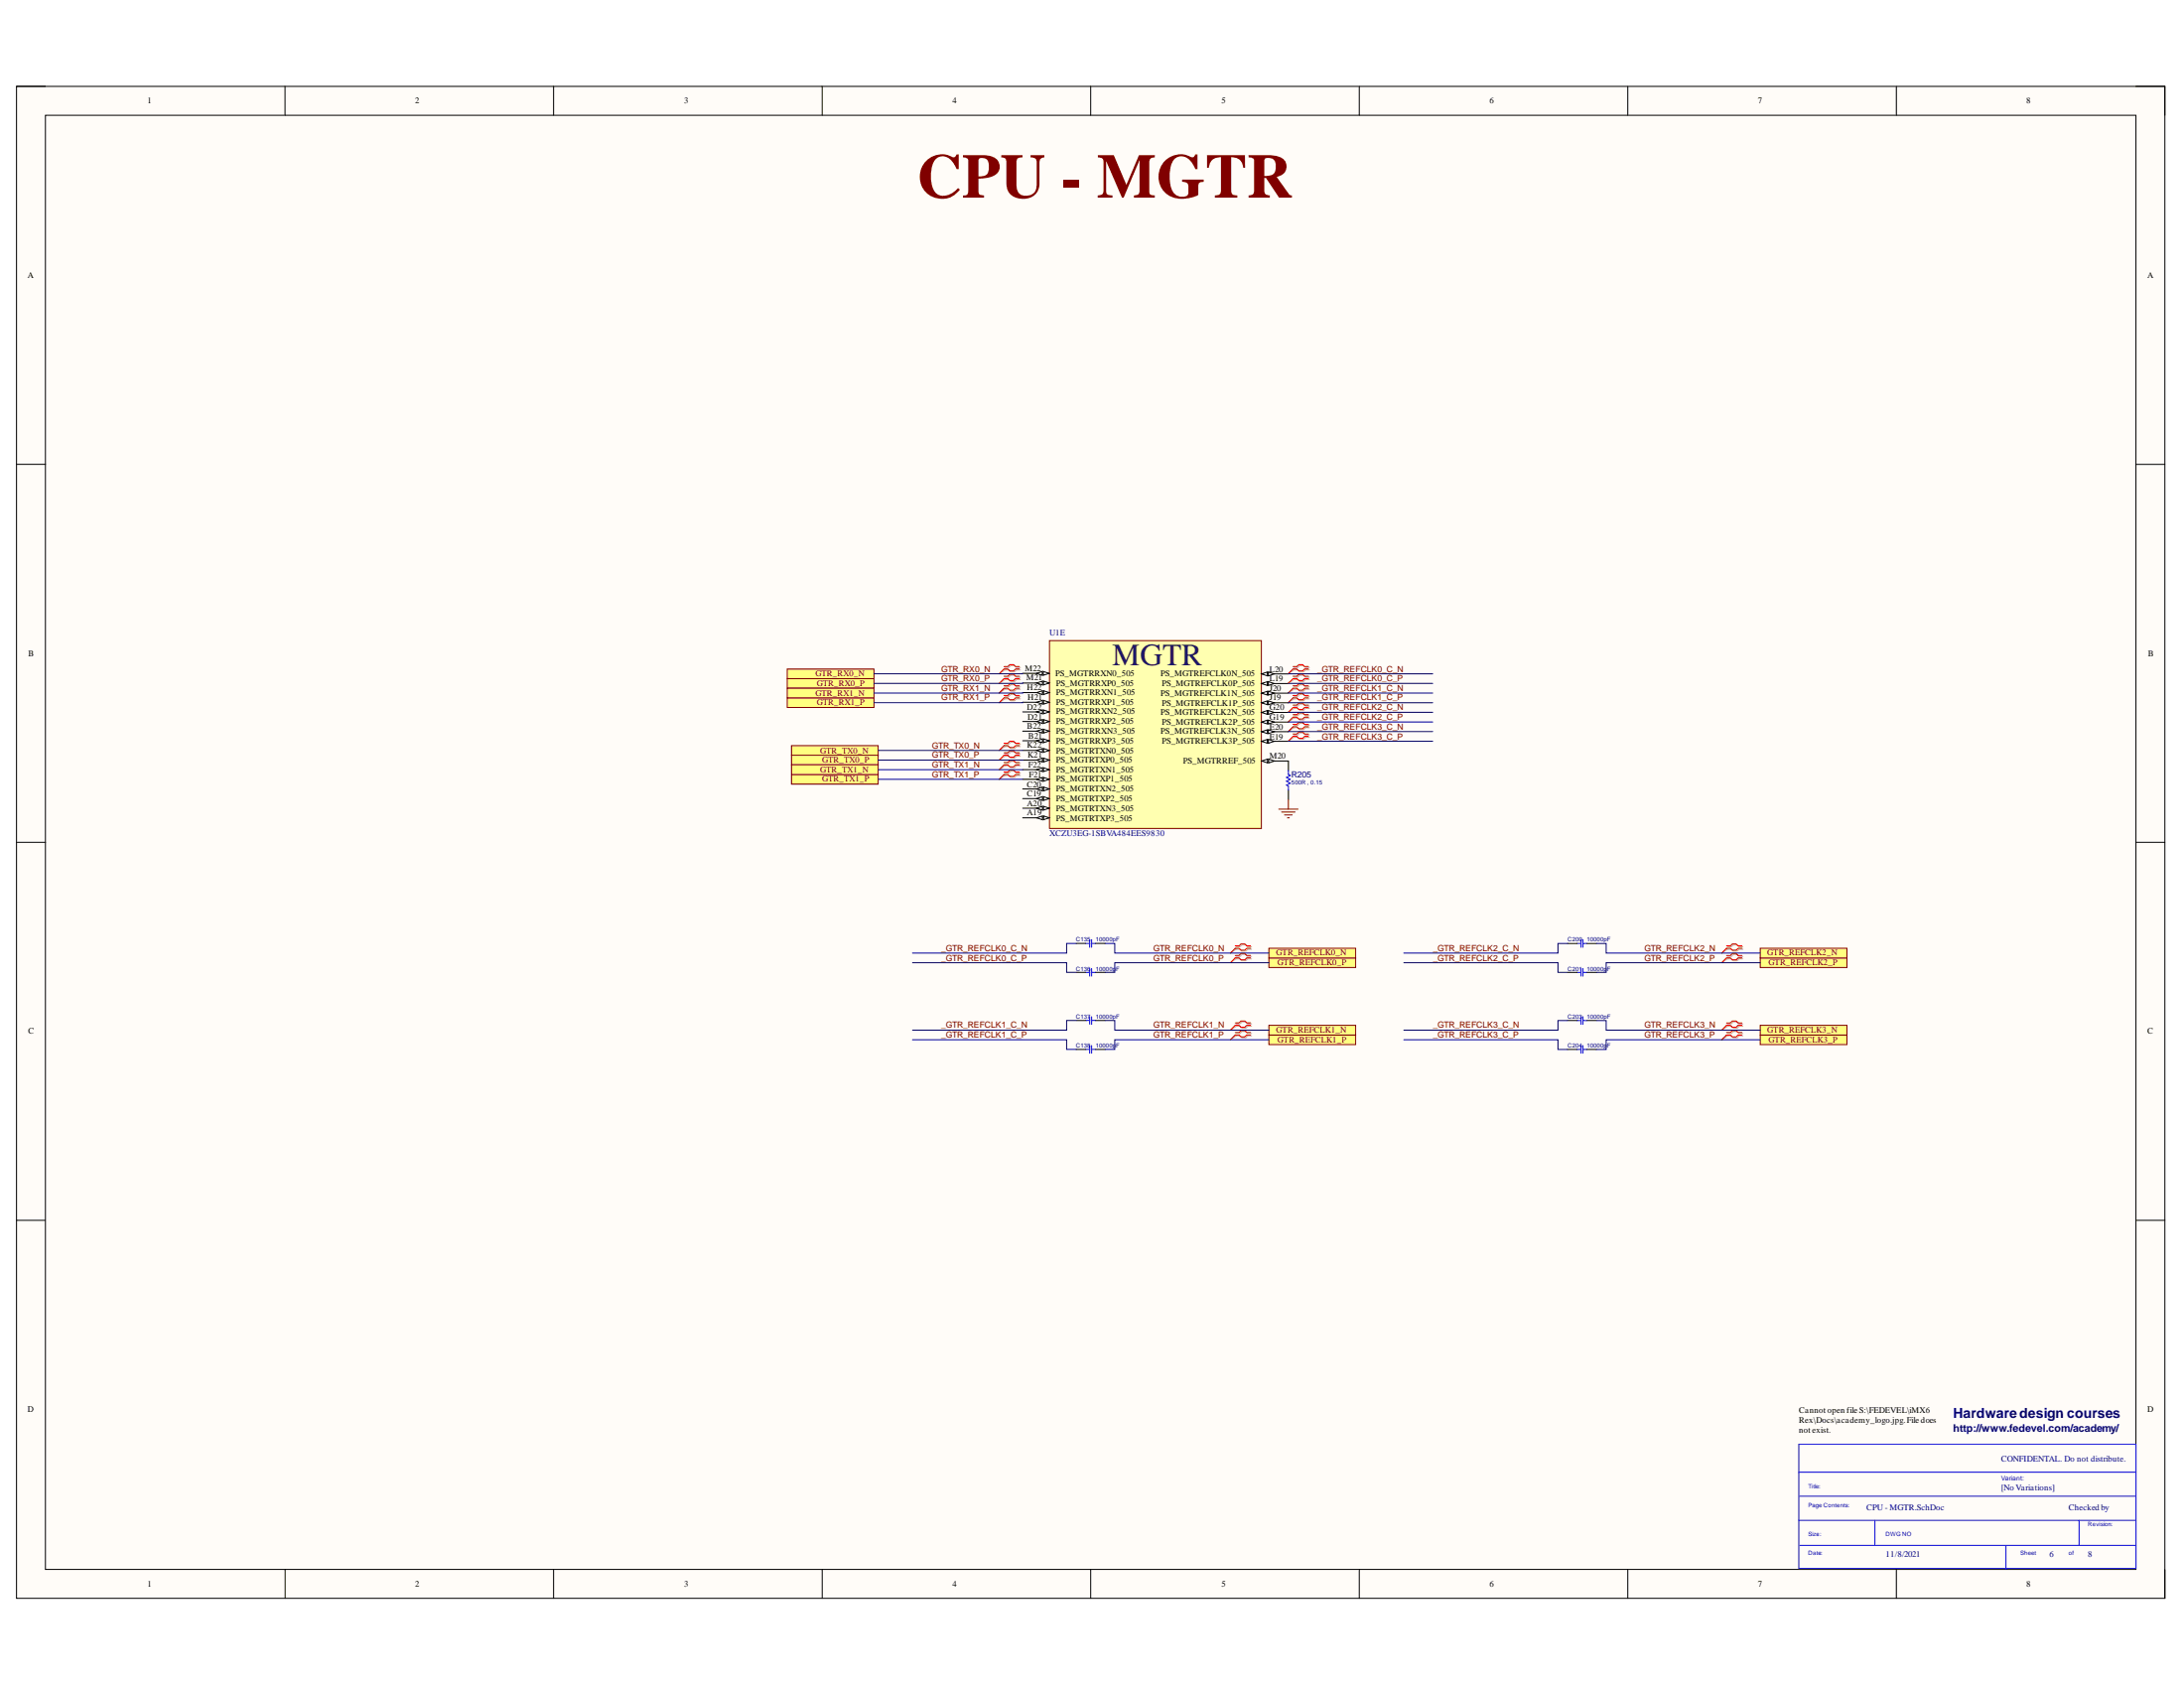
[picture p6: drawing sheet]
<svg xmlns="http://www.w3.org/2000/svg" width="279mm" height="216mm" viewBox="0 0 279 216" stroke-linecap="round" stroke-linejoin="round" font-family="sans-serif">
<path d="M2.1 11h274.9v193.4h-274.9z" fill-rule="evenodd" fill="#fffcf8"/>
<path d="M2.1 11h274.9v193.4h-274.9z" fill="none" stroke="#000" stroke-width=".13"/>
<path d="M5.8 14.7h267.5v186h-267.5z" fill-rule="evenodd" fill="#fffcf8"/>
<g fill="none" stroke="#000" stroke-width=".13">
<path d="M2.1 11h3.7M5.8 14.7h267.5v186h-267.5zM36.5 11v3.7M70.8 11v3.7M105.2 11v3.7M139.5 11v3.7M173.9 11v3.7M208.2 11v3.7M242.6 11v3.7M273.3 11h3.7v3.7M2.1 59.4h3.7M273.3 59.4h3.7"/>
<path d="M2.1 107.7h3.7M273.3 107.7h3.7M2.1 156.1h3.7M273.3 156.1h3.7M36.5 200.7v3.7M70.8 200.7v3.7M105.2 200.7v3.7M139.5 200.7v3.7M173.9 200.7v3.7M208.2 200.7v3.7M242.6 200.7v3.7M277 200.7v3.7"/>
</g>
<path d="M230.1 184.7h43.2v15.9h-43.2zM230.1 188.3h43.2M230.1 194.5h43.2M230.2 197.7h43.1M230.2 191.4h43.1M239.9 194.5v3.2M256.6 197.7v3M266 194.5v3.2" fill="none" stroke="#00f" stroke-width=".13"/>
<path d="M134.3 81.9h27.1v24.1h-27.1z" fill-rule="evenodd" fill="#ffffb0"/>
<path d="M134.3 81.9h27.1v24.1h-27.1z" fill="none" stroke="#800000" stroke-width=".13"/>
<path d="M130.8 86.1h3.4" fill="none" stroke="#000" stroke-width=".13"/>
<path d="M133.5 85.9l.7 .2-.7 .3z" fill="#f8fcff"/>
<path d="M133.5 85.9l.7 .2-.7 .3z" fill="none" stroke="#000" stroke-width=".13"/>
<path d="M132.6 86.1l.7-.2v.5z" fill="#f8fcff"/>
<path d="M130.8 87.4h3.4M132.6 86.1l.7-.2v.5z" fill="none" stroke="#000" stroke-width=".13"/>
<path d="M133.5 87.1l.7 .3-.7 .2z" fill="#f8fcff"/>
<path d="M133.5 87.1l.7 .3-.7 .2z" fill="none" stroke="#000" stroke-width=".13"/>
<path d="M132.6 87.4l.8-.3v.5z" fill="#f8fcff"/>
<path d="M130.8 88.6h3.4M132.6 87.4l.8-.3v.5z" fill="none" stroke="#000" stroke-width=".13"/>
<path d="M133.5 88.3l.7 .3-.7 .2z" fill="#f8fcff"/>
<path d="M133.5 88.3l.7 .3-.7 .2z" fill="none" stroke="#000" stroke-width=".13"/>
<path d="M132.6 88.6l.8-.3v.5z" fill="#f8fcff"/>
<path d="M130.8 89.8h3.4M132.6 88.6l.8-.3v.5z" fill="none" stroke="#000" stroke-width=".13"/>
<path d="M133.5 89.6l.7 .2-.7 .3z" fill="#f8fcff"/>
<path d="M133.5 89.6l.7 .2-.7 .3z" fill="none" stroke="#000" stroke-width=".13"/>
<path d="M132.6 89.8l.8-.2v.5z" fill="#f8fcff"/>
<path d="M130.8 91.1h3.4M132.6 89.8l.8-.2v.5z" fill="none" stroke="#000" stroke-width=".13"/>
<path d="M133.5 90.8l.7 .3-.7 .2z" fill="#f8fcff"/>
<path d="M133.5 90.8l.7 .3-.7 .2z" fill="none" stroke="#000" stroke-width=".13"/>
<path d="M132.6 91.1l.8-.3v.5z" fill="#f8fcff"/>
<path d="M130.8 92.3h3.4M132.6 91.1l.8-.3v.5z" fill="none" stroke="#000" stroke-width=".13"/>
<path d="M133.5 92l.7 .3-.7 .2z" fill="#f8fcff"/>
<path d="M133.5 92l.7 .3-.7 .2z" fill="none" stroke="#000" stroke-width=".13"/>
<path d="M132.6 92.3l.8-.3v.5z" fill="#f8fcff"/>
<path d="M130.8 93.5h3.4M132.6 92.3l.8-.3v.5z" fill="none" stroke="#000" stroke-width=".13"/>
<path d="M133.5 93.3l.7 .2-.7 .3z" fill="#f8fcff"/>
<path d="M133.5 93.3l.7 .2-.7 .3z" fill="none" stroke="#000" stroke-width=".13"/>
<path d="M132.6 93.5l.8-.2v.5z" fill="#f8fcff"/>
<path d="M130.8 94.7h3.4M132.6 93.5l.8-.2v.5z" fill="none" stroke="#000" stroke-width=".13"/>
<path d="M133.5 94.5l.7 .2-.7 .3z" fill="#f8fcff"/>
<path d="M133.5 94.5l.7 .2-.7 .3z" fill="none" stroke="#000" stroke-width=".13"/>
<path d="M132.6 94.7l.8-.2v.5z" fill="#f8fcff"/>
<path d="M130.8 96h3.4M132.6 94.7l.8-.2v.5z" fill="none" stroke="#000" stroke-width=".13"/>
<path d="M133.5 95.7l.7 .3-.7 .2z" fill="#f8fcff"/>
<path d="M133.5 95.7l.7 .3-.7 .2z" fill="none" stroke="#000" stroke-width=".13"/>
<path d="M132.6 96l.8-.3v.5z" fill="#f8fcff"/>
<path d="M130.8 97.2h3.4M132.6 96l.8-.3v.5z" fill="none" stroke="#000" stroke-width=".13"/>
<path d="M133.5 97l.7 .2-.7 .3z" fill="#f8fcff"/>
<path d="M133.5 97l.7 .2-.7 .3z" fill="none" stroke="#000" stroke-width=".13"/>
<path d="M132.6 97.2l.8-.2v.5z" fill="#f8fcff"/>
<path d="M130.8 98.4h3.4M132.6 97.2l.8-.2v.5z" fill="none" stroke="#000" stroke-width=".13"/>
<path d="M133.5 98.2l.7 .2-.7 .3z" fill="#f8fcff"/>
<path d="M133.5 98.2l.7 .2-.7 .3z" fill="none" stroke="#000" stroke-width=".13"/>
<path d="M132.6 98.4l.8-.2v.5z" fill="#f8fcff"/>
<path d="M130.8 99.7h3.4M132.6 98.4l.8-.2v.5z" fill="none" stroke="#000" stroke-width=".13"/>
<path d="M133.5 99.4l.7 .3-.7 .2z" fill="#f8fcff"/>
<path d="M133.5 99.4l.7 .3-.7 .2z" fill="none" stroke="#000" stroke-width=".13"/>
<path d="M132.6 99.7l.8-.3v.5z" fill="#f8fcff"/>
<path d="M132.6 99.7l.8-.3v.5zM130.8 100.9h3.4" fill="none" stroke="#000" stroke-width=".13"/>
<path d="M133.5 100.7l.7 .2-.7 .3z" fill="#f8fcff"/>
<path d="M133.5 100.7l.7 .2-.7 .3z" fill="none" stroke="#000" stroke-width=".13"/>
<path d="M132.6 100.9l.8-.2v.5z" fill="#f8fcff"/>
<path d="M130.8 102.1h3.4M132.6 100.9l.8-.2v.5z" fill="none" stroke="#000" stroke-width=".13"/>
<path d="M133.5 101.9l.7 .2-.7 .3z" fill="#f8fcff"/>
<path d="M133.5 101.9l.7 .2-.7 .3z" fill="none" stroke="#000" stroke-width=".13"/>
<path d="M132.6 102.1l.8-.2v.5z" fill="#f8fcff"/>
<path d="M130.8 103.4h3.4M132.6 102.1l.8-.2v.5z" fill="none" stroke="#000" stroke-width=".13"/>
<path d="M133.5 103.1l.7 .3-.7 .2z" fill="#f8fcff"/>
<path d="M133.5 103.1l.7 .3-.7 .2z" fill="none" stroke="#000" stroke-width=".13"/>
<path d="M132.6 103.4l.8-.3v.5z" fill="#f8fcff"/>
<path d="M130.8 104.6h3.4M132.6 103.4l.8-.3v.5z" fill="none" stroke="#000" stroke-width=".13"/>
<path d="M133.5 104.4l.7 .2-.7 .3z" fill="#f8fcff"/>
<path d="M133.5 104.4l.7 .2-.7 .3z" fill="none" stroke="#000" stroke-width=".13"/>
<path d="M132.6 104.6l.8-.2v.5z" fill="#f8fcff"/>
<path d="M161.4 97.3h3.4M132.6 104.6l.8-.2v.5z" fill="none" stroke="#000" stroke-width=".13"/>
<path d="M161.4 97.3l.8-.2v.5z" fill="#f8fcff"/>
<path d="M161.4 97.3l.8-.2v.5z" fill="none" stroke="#000" stroke-width=".13"/>
<path d="M162.3 97.1l.7 .2-.7 .3z" fill="#f8fcff"/>
<path d="M161.4 94.8h3.4M162.3 97.1l.7 .2-.7 .3z" fill="none" stroke="#000" stroke-width=".13"/>
<path d="M161.4 94.8l.7-.2v.5z" fill="#f8fcff"/>
<path d="M161.4 94.8l.7-.2v.5z" fill="none" stroke="#000" stroke-width=".13"/>
<path d="M162.3 94.6l.7 .2-.7 .3z" fill="#f8fcff"/>
<path d="M161.4 93.6h3.4M162.3 94.6l.7 .2-.7 .3z" fill="none" stroke="#000" stroke-width=".13"/>
<path d="M161.4 93.6l.7-.3v.5z" fill="#f8fcff"/>
<path d="M161.4 93.6l.7-.3v.5z" fill="none" stroke="#000" stroke-width=".13"/>
<path d="M162.3 93.3l.7 .3-.7 .2z" fill="#f8fcff"/>
<path d="M161.4 92.4h3.4M162.3 93.3l.7 .3-.7 .2z" fill="none" stroke="#000" stroke-width=".13"/>
<path d="M161.4 92.4l.7-.3v.5z" fill="#f8fcff"/>
<path d="M161.4 92.4l.7-.3v.5z" fill="none" stroke="#000" stroke-width=".13"/>
<path d="M162.3 92.1l.7 .3-.7 .2z" fill="#f8fcff"/>
<path d="M161.4 91.1h3.4M162.3 92.1l.7 .3-.7 .2z" fill="none" stroke="#000" stroke-width=".13"/>
<path d="M161.4 91.1l.7-.2v.5z" fill="#f8fcff"/>
<path d="M161.4 91.1l.7-.2v.5z" fill="none" stroke="#000" stroke-width=".13"/>
<path d="M162.3 90.9l.7 .2-.7 .3z" fill="#f8fcff"/>
<path d="M161.4 89.9h3.4M162.3 90.9l.7 .2-.7 .3z" fill="none" stroke="#000" stroke-width=".13"/>
<path d="M161.4 89.9l.7-.3v.5z" fill="#f8fcff"/>
<path d="M161.4 89.9l.7-.3v.5z" fill="none" stroke="#000" stroke-width=".13"/>
<path d="M162.3 89.6l.7 .3-.7 .2z" fill="#f8fcff"/>
<path d="M161.4 88.7h3.4M162.3 89.6l.7 .3-.7 .2z" fill="none" stroke="#000" stroke-width=".13"/>
<path d="M161.4 88.7l.7-.3v.5z" fill="#f8fcff"/>
<path d="M161.4 88.7l.7-.3v.5z" fill="none" stroke="#000" stroke-width=".13"/>
<path d="M162.3 88.4l.7 .3-.7 .2z" fill="#f8fcff"/>
<path d="M161.4 87.4h3.4M162.3 88.4l.7 .3-.7 .2z" fill="none" stroke="#000" stroke-width=".13"/>
<path d="M161.4 87.4l.7-.2v.5z" fill="#f8fcff"/>
<path d="M161.4 87.4l.7-.2v.5z" fill="none" stroke="#000" stroke-width=".13"/>
<path d="M162.3 87.2l.7 .2-.7 .3z" fill="#f8fcff"/>
<path d="M161.4 86.2h3.4M162.3 87.2l.7 .2-.7 .3z" fill="none" stroke="#000" stroke-width=".13"/>
<path d="M161.4 86.2l.7-.3v.5z" fill="#f8fcff"/>
<path d="M161.4 86.2l.7-.3v.5z" fill="none" stroke="#000" stroke-width=".13"/>
<path d="M162.3 85.9l.7 .3-.7 .2z" fill="#f8fcff"/>
<path d="M162.3 85.9l.7 .3-.7 .2zM164.8 97.3v1.3M164.8 101v1.3M137.7 120.7h1.2M137.7 124.4h1.2M137.7 130.5h1.2M137.7 134.2h1.2M140.2 120.7h1.2M140.2 124.4h1.2M140.2 130.5h1.2M140.2 134.2h1.2" fill="none" stroke="#000" stroke-width=".13"/>
<g fill="none" stroke="#00f" stroke-width=".13">
<path d="M164.8 98.6v.5l.3 .1-.5 .2 .5 .3-.5 .2 .5 .3-.5 .2 .2 .1v.5M138.9 120.7h.5M138.9 124.4h.5M138.9 130.5h.5M138.9 134.2h.5M139.4 120.2v1M139.4 123.9v1M139.4 130v1M139.4 133.7v1M139.7 120.7h.5M139.7 120.2v1M139.7 123.9v1"/>
<path d="M139.7 130v1M139.7 133.7v1M139.7 124.4h.5M139.7 130.5h.5M139.7 134.2h.5"/>
</g>
<path d="M163.6 103.5h2.5M164 103.9h1.7M164.3 104.2h1M164.7 104.6h.2M164.8 102.3v1.2" fill="none" stroke="#800000" stroke-width=".13"/>
<path d="M165.5 85.4h.5l.3-.3h.5l.2 .3h.5M165.5 86.6h.5l.3-.2h.5l.2 .2h.5M165.5 87.8h.5l.3-.2h.5l.2 .2h.5M165.5 89.1h.5l.3-.3h.5l.2 .3h.5M167.5 85.7h-.5l-.2 .2h-.5l-.3-.2h-.5l-.7 .5M167.5 86.9h-.5l-.2 .3h-.5l-.3-.3h-.5l-.7 .5M167.5 88.2h-.5l-.2 .2h-.5l-.3-.2h-.5l-.7 .4M167.5 89.4h-.5l-.2 .2h-.5l-.3-.2h-.5l-.7 .5" fill="none" stroke="#d0a19e" stroke-width=".13"/>
<path d="M165.4 85.3h.5l.3-.3h.4l.3 .3h.5M165.4 86.5h.5l.3-.3h.4l.3 .3h.5M165.4 87.7h.5l.3-.2h.4l.3 .2h.5M165.4 89h.5l.3-.3h.4l.3 .3h.5M167.4 85.6h-.5l-.3 .2h-.4l-.3-.2h-.5l-.6 .6M167.4 86.8h-.5l-.3 .2h-.4l-.3-.2h-.5l-.6 .6M167.4 88h-.5l-.3 .3h-.4l-.3-.3h-.5l-.6 .6M167.4 89.3h-.5l-.3 .2h-.4l-.3-.2h-.5l-.6 .6" fill="none" stroke="#f00" stroke-width=".13"/>
<path d="M101.3 96.6h11v1.2h-11z" fill-rule="evenodd" fill="#ffff80"/>
<path d="M101.3 96.6h11v1.2h-11z" fill="none" stroke="#800000" stroke-width=".13"/>
<path d="M101.3 95.4h11v1.2h-11z" fill-rule="evenodd" fill="#ffff80"/>
<path d="M101.3 95.4h11v1.2h-11z" fill="none" stroke="#800000" stroke-width=".13"/>
<path d="M101.3 99.1h11v1.2h-11z" fill-rule="evenodd" fill="#ffff80"/>
<path d="M101.3 99.1h11v1.2h-11z" fill="none" stroke="#800000" stroke-width=".13"/>
<path d="M101.3 97.8h11v1.3h-11z" fill-rule="evenodd" fill="#ffff80"/>
<path d="M101.3 97.8h11v1.3h-11z" fill="none" stroke="#800000" stroke-width=".13"/>
<path d="M162.3 122.5h11.1v1.2h-11.1z" fill-rule="evenodd" fill="#ffff80"/>
<path d="M162.3 122.5h11.1v1.2h-11.1z" fill="none" stroke="#800000" stroke-width=".13"/>
<path d="M162.3 121.3h11.1v1.2h-11.1z" fill-rule="evenodd" fill="#ffff80"/>
<path d="M162.3 121.3h11.1v1.2h-11.1z" fill="none" stroke="#800000" stroke-width=".13"/>
<path d="M162.3 132.4h11.1v1.2h-11.1z" fill-rule="evenodd" fill="#ffff80"/>
<path d="M162.3 132.4h11.1v1.2h-11.1z" fill="none" stroke="#800000" stroke-width=".13"/>
<path d="M162.3 131.1h11.1v1.3h-11.1z" fill-rule="evenodd" fill="#ffff80"/>
<path d="M162.3 131.1h11.1v1.3h-11.1z" fill="none" stroke="#800000" stroke-width=".13"/>
<g fill="none" stroke="#d0a19e" stroke-width=".13">
<path d="M128.6 95.2h.5l.2-.3h.5l.2 .3h.5M128.6 96.4h.5l.2-.2h.5l.2 .2h.5M128.6 97.6h.5l.2-.2h.5l.2 .2h.5M128.6 98.9h.5l.2-.3h.5l.2 .3h.5M130.5 95.5h-.5l-.2 .2h-.5l-.2-.2h-.5l-.8 .5M130.5 96.7h-.5l-.2 .3h-.5l-.2-.3h-.5l-.8 .5M130.5 98h-.5l-.2 .2h-.5l-.2-.2h-.5l-.8 .4M130.5 99.2h-.5l-.2 .2h-.5l-.2-.2h-.5l-.8 .5M158.1 121.1h.5l.3-.2h.5l.2 .2h.5M158.1 122.3h.5l.3-.2h.5l.2 .2h.5M158.1 131h.5l.3-.3h.5l.2 .3h.5M158.1 132.2h.5l.3-.3h.5l.2 .3h.5"/>
<path d="M160.1 121.4h-.5l-.2 .3h-.5l-.3-.3h-.5l-.7 .5M160.1 122.6h-.5l-.2 .3h-.5l-.3-.3h-.5l-.7 .5M160.1 131.3h-.5l-.2 .2h-.5l-.3-.2h-.5l-.7 .5M160.1 132.5h-.5l-.2 .2h-.5l-.3-.2h-.5l-.7 .5"/>
</g>
<g fill="none" stroke="#f00" stroke-width=".13">
<path d="M128.4 95.1h.5l.3-.3h.5l.2 .3h.5M128.4 96.3h.5l.3-.3h.5l.2 .3h.5M128.4 97.5h.5l.3-.2h.5l.2 .2h.5M128.4 98.8h.5l.3-.3h.5l.2 .3h.5M130.4 95.4h-.5l-.2 .2h-.5l-.3-.2h-.5l-.6 .6M130.4 96.6h-.5l-.2 .2h-.5l-.3-.2h-.5l-.6 .6M130.4 97.8h-.5l-.2 .3h-.5l-.3-.3h-.5l-.6 .6M130.4 99.1h-.5l-.2 .2h-.5l-.3-.2h-.5l-.6 .6M158 121h.5l.3-.3h.4l.3 .3h.5M158 122.2h.5l.3-.2h.4l.3 .2h.5M158 130.8h.5l.3-.2h.4l.3 .2h.5M158 132.1h.5l.3-.3h.4l.3 .3h.5"/>
<path d="M160 121.3h-.5l-.3 .2h-.4l-.3-.2h-.5l-.6 .6M160 122.5h-.5l-.3 .3h-.4l-.3-.3h-.5l-.6 .6M160 131.1h-.5l-.3 .3h-.4l-.3-.3h-.5l-.6 .7M160 132.4h-.5l-.3 .2h-.4l-.3-.2h-.5l-.6 .6"/>
</g>
<path d="M100.7 86.8h11.1v1.2h-11.1z" fill-rule="evenodd" fill="#ffff80"/>
<path d="M100.7 86.8h11.1v1.2h-11.1z" fill="none" stroke="#800000" stroke-width=".13"/>
<path d="M100.7 85.6h11.1v1.2h-11.1z" fill-rule="evenodd" fill="#ffff80"/>
<path d="M100.7 85.6h11.1v1.2h-11.1z" fill="none" stroke="#800000" stroke-width=".13"/>
<path d="M100.7 89.3h11.1v1.2h-11.1z" fill-rule="evenodd" fill="#ffff80"/>
<path d="M100.7 89.3h11.1v1.2h-11.1z" fill="none" stroke="#800000" stroke-width=".13"/>
<path d="M100.7 88h11.1v1.3h-11.1z" fill-rule="evenodd" fill="#ffff80"/>
<path d="M100.7 88h11.1v1.3h-11.1z" fill="none" stroke="#800000" stroke-width=".13"/>
<g fill="none" stroke="#d0a19e" stroke-width=".13">
<path d="M128.6 85.4h.5l.2-.3h.5l.2 .3h.5M128.6 86.6h.5l.2-.2h.5l.2 .2h.5M128.6 87.8h.5l.2-.2h.5l.2 .2h.5M128.6 89.1h.5l.2-.3h.5l.2 .3h.5M130.5 85.7h-.5l-.2 .2h-.5l-.2-.2h-.5l-.8 .5M130.5 86.9h-.5l-.2 .3h-.5l-.2-.3h-.5l-.8 .5M130.5 88.2h-.5l-.2 .2h-.5l-.2-.2h-.5l-.8 .4M130.5 89.4h-.5l-.2 .2h-.5l-.2-.2h-.5l-.8 .5M165.5 90.3h.5l.3-.2h.5l.2 .2h.5M165.5 91.5h.5l.3-.2h.5l.2 .2h.5M165.5 92.8h.5l.3-.3h.5l.2 .3h.5M165.5 94h.5l.3-.2h.5l.2 .2h.5"/>
<path d="M167.5 90.6h-.5l-.2 .3h-.5l-.3-.3h-.5l-.7 .5M167.5 91.8h-.5l-.2 .3h-.5l-.3-.3h-.5l-.7 .5M167.5 93.1h-.5l-.2 .2h-.5l-.3-.2h-.5l-.7 .5M167.5 94.3h-.5l-.2 .3h-.5l-.3-.3h-.5l-.7 .5"/>
</g>
<g fill="none" stroke="#f00" stroke-width=".13">
<path d="M128.4 85.3h.5l.3-.3h.5l.2 .3h.5M128.4 86.5h.5l.3-.3h.5l.2 .3h.5M128.4 87.7h.5l.3-.2h.5l.2 .2h.5M128.4 89h.5l.3-.3h.5l.2 .3h.5M130.4 85.6h-.5l-.2 .2h-.5l-.3-.2h-.5l-.6 .6M130.4 86.8h-.5l-.2 .2h-.5l-.3-.2h-.5l-.6 .6M130.4 88h-.5l-.2 .3h-.5l-.3-.3h-.5l-.6 .6M130.4 89.3h-.5l-.2 .2h-.5l-.3-.2h-.5l-.6 .6M165.4 90.2h.5l.3-.3h.4l.3 .3h.5M165.4 91.4h.5l.3-.2h.4l.3 .2h.5M165.4 92.7h.5l.3-.3h.4l.3 .3h.5M165.4 93.9h.5l.3-.3h.4l.3 .3h.5"/>
<path d="M167.4 90.5h-.5l-.3 .2h-.4l-.3-.2h-.5l-.6 .6M167.4 91.7h-.5l-.3 .3h-.4l-.3-.3h-.5l-.6 .6M167.4 93h-.5l-.3 .2h-.4l-.3-.2h-.5l-.6 .6M167.4 94.2h-.5l-.3 .2h-.4l-.3-.2h-.5l-.6 .6"/>
</g>
<g fill="none" stroke="#000080" stroke-width=".13">
<path d="M112.3 96h18.5M112.3 97.2h18.5M112.3 98.4h18.5M112.3 99.7h18.5M130.8 86.1l-19 .1M130.8 87.4h-19M130.8 88.6h-19M130.8 89.8l-19 .1M183.3 86.2h-18.5M183.3 87.4h-18.5M183.3 88.6l-18.5 .1M183.3 89.9h-18.5"/>
<path d="M183.3 91.1h-18.5M183.3 92.3l-18.5 .1M183.3 93.6h-18.5M183.3 94.8h-18.5M116.7 123.1h19.8v1.3h1.2M116.7 133h19.8v1.2h1.2M137.7 120.7h-1.2v1.2h-19.8M137.7 130.5h-1.2v1.3h-19.8M141.4 120.7h1.2v1.2h19.7M141.4 130.5h1.2v1.3h19.7M162.3 123.1h-19.7v1.3h-1.2M162.3 133h-19.7v1.2h-1.2"/>
</g>
<g fill="none" stroke="#00f" stroke-width=".13">
<path d="M201.8 120.7h.5M201.8 124.4h.5M201.8 130.5h.5M201.8 134.2h.5M202.3 120.2v1M202.3 123.9v1M202.3 130v1M202.3 133.7v1M202.5 120.7h.5M202.5 120.2v1M202.5 123.9v1M202.5 130v1"/>
<path d="M202.5 133.7v1M202.5 124.4h.5M202.5 130.5h.5M202.5 134.2h.5"/>
</g>
<path d="M200.5 120.7h1.3M200.5 124.4h1.3M200.5 130.5h1.3M200.5 134.2h1.3M203 120.7h1.2M203 124.4h1.2M203 130.5h1.2M203 134.2h1.2" fill="none" stroke="#000" stroke-width=".13"/>
<path d="M225.2 122.5h11.1v1.2h-11.1z" fill-rule="evenodd" fill="#ffff80"/>
<path d="M225.2 122.5h11.1v1.2h-11.1z" fill="none" stroke="#800000" stroke-width=".13"/>
<path d="M225.2 121.3h11.1v1.2h-11.1z" fill-rule="evenodd" fill="#ffff80"/>
<path d="M225.2 121.3h11.1v1.2h-11.1z" fill="none" stroke="#800000" stroke-width=".13"/>
<path d="M225.2 132.4h11.1v1.2h-11.1z" fill-rule="evenodd" fill="#ffff80"/>
<path d="M225.2 132.4h11.1v1.2h-11.1z" fill="none" stroke="#800000" stroke-width=".13"/>
<path d="M225.2 131.1h11.1v1.3h-11.1z" fill-rule="evenodd" fill="#ffff80"/>
<path d="M225.2 131.1h11.1v1.3h-11.1z" fill="none" stroke="#800000" stroke-width=".13"/>
<path d="M221 121.1h.5l.2-.2h.5l.3 .2h.5M221 122.3h.5l.2-.2h.5l.3 .2h.5M221 131h.5l.2-.3h.5l.3 .3h.5M221 132.2h.5l.2-.3h.5l.3 .3h.5M223 121.4h-.5l-.3 .3h-.5l-.2-.3h-.5l-.7 .5M223 122.6h-.5l-.3 .3h-.5l-.2-.3h-.5l-.7 .5M223 131.3h-.5l-.3 .2h-.5l-.2-.2h-.5l-.7 .5M223 132.5h-.5l-.3 .2h-.5l-.2-.2h-.5l-.7 .5" fill="none" stroke="#d0a19e" stroke-width=".13"/>
<path d="M220.9 121h.5l.2-.3h.5l.3 .3h.4M220.9 122.2h.5l.2-.2h.5l.3 .2h.4M220.9 130.8h.5l.2-.2h.5l.3 .2h.4M220.9 132.1h.5l.2-.3h.5l.3 .3h.4M222.8 121.3h-.4l-.3 .2h-.5l-.2-.2h-.5l-.6 .6M222.8 122.5h-.4l-.3 .3h-.5l-.2-.3h-.5l-.6 .6M222.8 131.1h-.4l-.3 .3h-.5l-.2-.3h-.5l-.6 .7M222.8 132.4h-.4l-.3 .2h-.5l-.2-.2h-.5l-.6 .6" fill="none" stroke="#f00" stroke-width=".13"/>
<path d="M179.6 123.1h19.7v1.3h1.2M179.6 133h19.7v1.2h1.2M200.5 120.7h-1.2v1.2h-19.7M200.5 130.5h-1.2v1.3h-19.7M204.2 120.7h1.3v1.2h19.7M204.2 130.5h1.3v1.3h19.7M225.2 123.1h-19.7v1.3h-1.3M225.2 133h-19.7v1.2h-1.3" fill="none" stroke="#000080" stroke-width=".13"/>
<text font-size="8" fill="#800000" x="117.3" y="25.3">CPU - MGTR</text>
<text font-size="4" fill="#20124d" x="142.3" y="85.1">MGTR</text>
<text font-size="1.8" fill="#000080" x="249.9" y="181.4">Hardwaredesign courses</text>
<text font-size="1.4" fill="#000080" x="249.9" y="183.1">http://www.fedevel.com/academy/</text>
<g font-size="1.1">
<text x="18.9" y="13.2">1</text>
<text x="53.1" y="13.2">2</text>
<text x="87.5" y="13.2">3</text>
<text x="121.8" y="13.2">4</text>
<text x="156.3" y="13.2">5</text>
<text x="190.6" y="13.2">6</text>
<text x="224.9" y="13.2">7</text>
<text x="259.2" y="13.2">8</text>
<text x="3.6" y="35.6">A</text>
<text x="274.7" y="35.6">A</text>
<text x="3.6" y="83.9">B</text>
<text x="274.8" y="83.9">B</text>
<text x="131.1" y="85.9">M22</text>
<text x="131.3" y="87.1">M21</text>
<text x="131.4" y="88.3">H22</text>
<text x="131.5" y="89.6">H21</text>
<text x="135" y="86.5">PS_MGTRRXN0_505</text>
<text x="135.1" y="87.7">PS_MGTRRXP0_505</text>
<text x="135.1" y="88.9">PS_MGTRRXN1_505</text>
<text x="148.5" y="89">PS_MGTREFCLK1N_505</text>
<text x="148.5" y="86.5">PS_MGTREFCLK0N_505</text>
<text x="148.6" y="87.7">PS_MGTREFCLK0P_505</text>
<text x="162.4" y="89.6">J19</text>
<text x="162.4" y="88.4">J20</text>
<text x="162.4" y="87.1">L19</text>
<text x="162.4" y="86">L20</text>
<text x="131.4" y="90.8">D22</text>
<text x="131.4" y="93.2">B22</text>
<text x="131.4" y="95.7">K22</text>
<text x="131.5" y="92">D21</text>
<text x="131.6" y="94.5">B21</text>
<text x="135.1" y="90.2">PS_MGTRRXP1_505</text>
<text x="135.1" y="91.4">PS_MGTRRXN2_505</text>
<text x="135.1" y="92.6">PS_MGTRRXP2_505</text>
<text x="135.1" y="93.9">PS_MGTRRXN3_505</text>
<text x="135.1" y="95.1">PS_MGTRRXP3_505</text>
<text x="148.5" y="93.9">PS_MGTREFCLK3N_505</text>
<text x="148.5" y="91.4">PS_MGTREFCLK2N_505</text>
<text x="148.6" y="95.2">PS_MGTREFCLK3P_505</text>
<text x="148.6" y="92.7">PS_MGTREFCLK2P_505</text>
<text x="148.6" y="90.3">PS_MGTREFCLK1P_505</text>
<text x="162.4" y="94.6">E19</text>
<text x="162.4" y="93.3">E20</text>
<text x="162.4" y="92.1">G19</text>
<text x="162.4" y="90.9">G20</text>
<text x="131.4" y="100.7">C20</text>
<text x="131.4" y="101.8">C19</text>
<text x="131.5" y="96.9">K21</text>
<text x="131.6" y="98.2">F22</text>
<text x="131.6" y="99.4">F21</text>
<text x="135.1" y="96.3">PS_MGTRTXN0_505</text>
<text x="135.1" y="97.5">PS_MGTRTXP0_505</text>
<text x="135.1" y="98.8">PS_MGTRTXN1_505</text>
<text x="135.1" y="100">PS_MGTRTXP1_505</text>
<text x="135.1" y="101.2">PS_MGTRTXN2_505</text>
<text x="151.3" y="97.7">PS_MGTRREF_505</text>
<text x="162.4" y="97">M20</text>
<text x="131.4" y="103.1">A20</text>
<text x="131.4" y="104.3">A19</text>
<text x="135.1" y="102.5">PS_MGTRTXP2_505</text>
<text x="135.1" y="103.7">PS_MGTRTXN3_505</text>
<text x="135.1" y="105">PS_MGTRTXP3_505</text>
<text x="3.6" y="132.3">C</text>
<text x="274.7" y="132.3">C</text>
<text x="3.6" y="180.6">D</text>
<text x="230.2" y="180.8">Cannot open file S:\FEDEVEL\iMX6</text>
<text x="230.2" y="182">Rex\Docs\academy_logo.jpg.File does</text>
<text x="230.2" y="183.2">not exist.</text>
<text x="274.7" y="180.6">D</text>
<text x="18.9" y="202.9">1</text>
<text x="53.1" y="202.9">2</text>
<text x="87.5" y="202.9">3</text>
<text x="121.8" y="202.9">4</text>
<text x="156.3" y="202.9">5</text>
<text x="190.6" y="202.9">6</text>
<text x="224.9" y="202.9">7</text>
<text x="259.2" y="202.9">8</text>
</g>
<g font-size="1.1" fill="#000080">
<text x="134.3" y="81.3">U1E</text>
<text x="165.2" y="99.4">R205</text>
<text x="134.3" y="106.9">XCZU3EG-1SBVA484EES9830</text>
<text x="256" y="186.9">CONFIDENTAL. Do not distribute.</text>
<text x="256" y="190.6">[No Variations]</text>
<text x="238.8" y="193.1">CPU - MGTR.SchDoc</text>
<text x="264.7" y="193.1">Checked by</text>
<text x="241.2" y="199.2">11/8/2021</text>
<text x="262.2" y="199.2">6</text>
<text x="267.1" y="199.2">8</text>
</g>
<g font-size="1.1" fill="#800000">
<text x="104.3" y="86.5">GTR_RX0_N</text>
<text x="104.3" y="89">GTR_RX1_N</text>
<text x="104.5" y="87.7">GTR_RX0_P</text>
<text x="120.4" y="86">GTR_RX0_N</text>
<text x="120.4" y="87.1">GTR_RX0_P</text>
<text x="120.4" y="88.4">GTR_RX1_N</text>
<text x="120.4" y="89.6">GTR_RX1_P</text>
<text x="168.5" y="87.1">_GTR_REFCLK0_C_P</text>
<text x="168.5" y="86">_GTR_REFCLK0_C_N</text>
<text x="168.5" y="89.6">_GTR_REFCLK1_C_P</text>
<text x="168.5" y="88.4">_GTR_REFCLK1_C_N</text>
<text x="104.5" y="90.2">GTR_RX1_P</text>
<text x="119.2" y="95.8">GTR_TX0_N</text>
<text x="168.5" y="92">_GTR_REFCLK2_C_P</text>
<text x="168.5" y="90.9">_GTR_REFCLK2_C_N</text>
<text x="168.5" y="94.6">_GTR_REFCLK3_C_P</text>
<text x="168.5" y="93.3">_GTR_REFCLK3_C_N</text>
<text x="104.9" y="96.3">GTR_TX0_N</text>
<text x="104.9" y="98.8">GTR_TX1_N</text>
<text x="105.2" y="97.5">GTR_TX0_P</text>
<text x="105.2" y="100">GTR_TX1_P</text>
<text x="119.2" y="96.9">GTR_TX0_P</text>
<text x="119.2" y="99.4">GTR_TX1_P</text>
<text x="119.2" y="98.2">GTR_TX1_N</text>
<text x="120.4" y="122.9">_GTR_REFCLK0_C_P</text>
<text x="120.4" y="121.6">_GTR_REFCLK0_C_N</text>
<text x="147.5" y="122.9">GTR_REFCLK0_P</text>
<text x="147.5" y="121.6">GTR_REFCLK0_N</text>
<text x="163.3" y="122.2">GTR_REFCLK0_N</text>
<text x="163.4" y="123.5">GTR_REFCLK0_P</text>
<text x="183.3" y="122.9">_GTR_REFCLK2_C_P</text>
<text x="183.3" y="121.6">_GTR_REFCLK2_C_N</text>
<text x="210.4" y="122.9">GTR_REFCLK2_P</text>
<text x="210.4" y="121.6">GTR_REFCLK2_N</text>
<text x="226.1" y="122.2">GTR_REFCLK2_N</text>
<text x="226.3" y="123.5">GTR_REFCLK2_P</text>
<text x="120.4" y="131.5">_GTR_REFCLK1_C_N</text>
<text x="147.5" y="131.5">GTR_REFCLK1_N</text>
<text x="183.3" y="131.5">_GTR_REFCLK3_C_N</text>
<text x="210.4" y="131.5">GTR_REFCLK3_N</text>
<text x="120.4" y="132.7">_GTR_REFCLK1_C_P</text>
<text x="147.5" y="132.7">GTR_REFCLK1_P</text>
<text x="163.3" y="132.1">GTR_REFCLK1_N</text>
<text x="163.4" y="133.4">GTR_REFCLK1_P</text>
<text x="183.3" y="132.7">_GTR_REFCLK3_C_P</text>
<text x="210.4" y="132.7">GTR_REFCLK3_P</text>
<text x="226.1" y="132.1">GTR_REFCLK3_N</text>
<text x="226.3" y="133.4">GTR_REFCLK3_P</text>
</g>
<g font-size=".8" fill="#000080">
<text x="165.2" y="100.3">500R , 0.15</text>
<text x="137.7" y="120.4">C135</text>
<text x="137.7" y="124.2">C136</text>
<text x="140.2" y="120.4">10000pF</text>
<text x="140.2" y="124.2">10000pF</text>
<text x="200.6" y="120.4">C200</text>
<text x="200.6" y="124.2">C201</text>
<text x="203" y="120.4">10000pF</text>
<text x="203" y="124.2">10000pF</text>
<text x="137.7" y="130.3">C137</text>
<text x="140.2" y="130.3">10000pF</text>
<text x="200.6" y="130.3">C203</text>
<text x="203" y="130.3">10000pF</text>
<text x="137.7" y="134">C138</text>
<text x="140.2" y="134">10000pF</text>
<text x="200.6" y="134">C204</text>
<text x="203" y="134">10000pF</text>
</g>
<g font-size=".8" fill="#00f">
<text x="231.3" y="190.3">Title:</text>
<text x="256" y="189.4">Variant:</text>
<text x="231.3" y="196.5">Size:</text>
<text x="231.3" y="192.8">Page Contents:</text>
<text x="241.2" y="196.5">DWG NO</text>
<text x="267.1" y="195.2">Revision:</text>
<text x="231.3" y="198.9">Date:</text>
<text x="258.5" y="198.9">Sheet</text>
<text x="264.7" y="198.9">of</text>
</g>
</svg>
